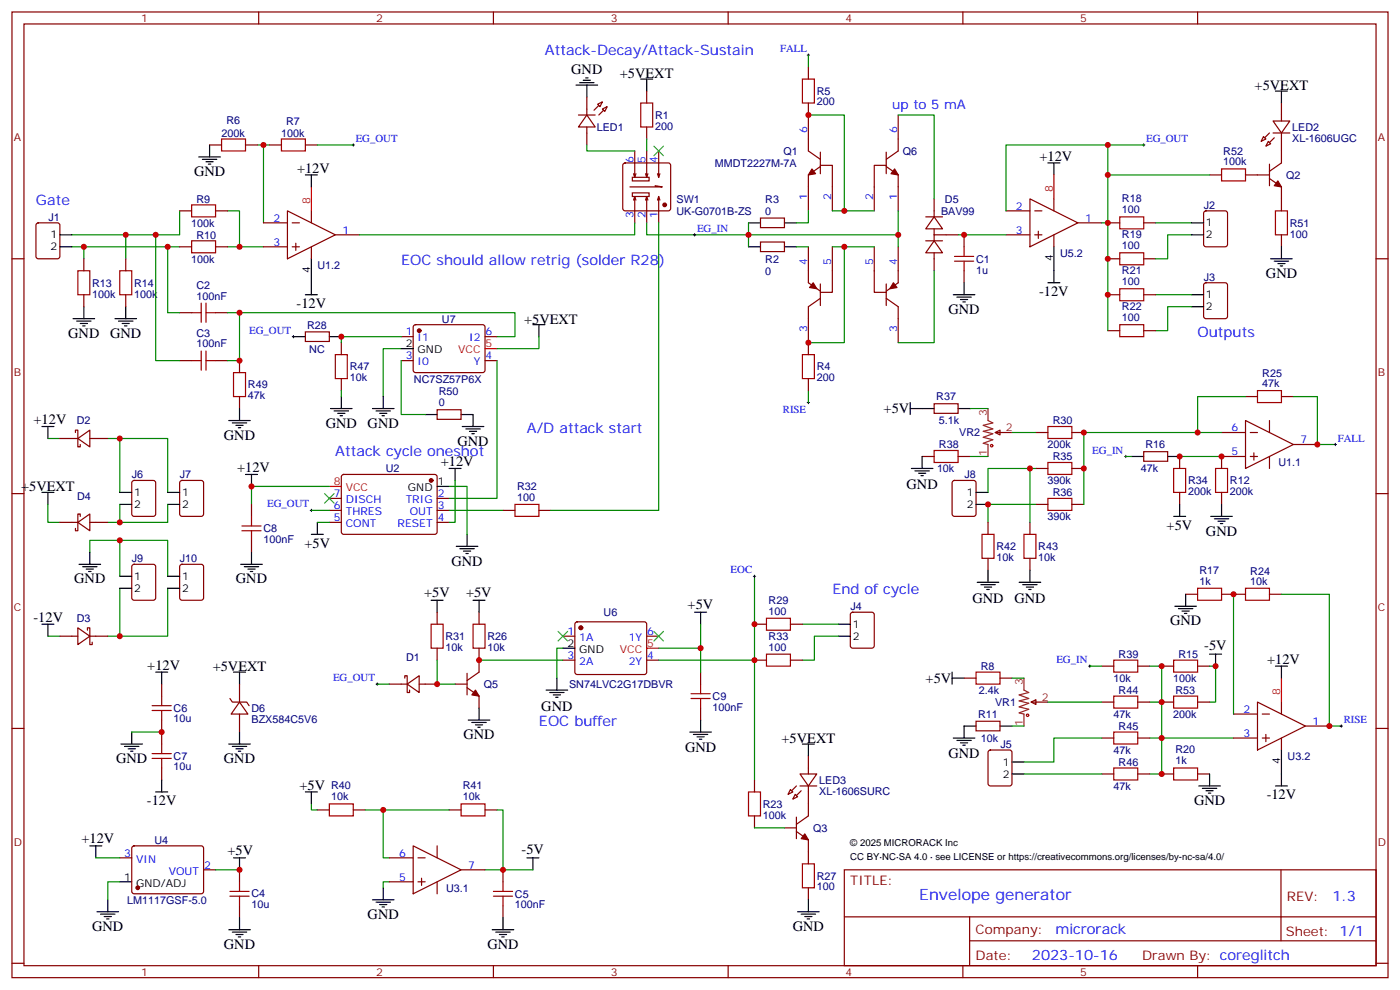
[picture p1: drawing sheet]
<svg xmlns="http://www.w3.org/2000/svg" width="412mm" height="292mm" viewBox="0 0 412 292" stroke-linecap="round" stroke-linejoin="round" font-family="sans-serif">
<g fill="none" stroke="#870000" stroke-width=".35">
<path d="M3.5 3.5h405.4v284.4h-405.4zM7.1 7.1h398.2v277.2h-398.2zM76.2 3.5v3.6M145.3 3.5v3.6M214.5 3.5v3.6M238.1 19.8v3.5M283.6 3.5v3.6M352.8 3.5v3.6M170.4 33.9h4.9M172.9 33.9l2.4 3.5h-4.9zM172.9 28.6v5.3M172.9 37.4v5.3"/>
<path d="M176 30.7l1.4-.7-.7 1.4zM177.4 32.1l1.5-.7-.7 1.4zM190.5 26.8v3.5M190.5 37.4v3.5M238.1 30.3v14.1l3.6 2.5M264.6 33.9v10.5l-3.5 2.5M375 35.6h4.9l-2.4 3.6zM375 39.2h4.9M377.5 30.3v5.3M377.5 39.2v8.8l-3.6 2.4M61.7 42.7h3.6M72.3 42.7h3.5"/>
<path d="M79.4 42.7h3.5M90 42.7h3.5M183.7 48.2l.4-.2h12.7l.5 .2 .3 .5v12.7l-.3 .5-.5 .2h-12.7l-.4-.2-.3-.5v-12.7zM186.3 56.8h4.9v1.1h-4.9zM186.3 52.2h4.9v1.1h-4.9zM186.6 58.9l.4-1v7.7M187 44.4v7.8l-.4-1M187 57.9l.3 1M187.3 51.2l-.3 1M190.1 58.9l.4-1v7.7M190.5 44.4v7.8l-.4-1M190.5 57.9l.4 1"/>
<path d="M190.9 51.2l-.4 1M193 54.7l2.1 .3h-9.5M193.7 58.9l.3-1v7.7M194 44.4v7.8l-.3-1M194 57.9l.4 1M194.4 51.2l-.4 1M241.7 48.7h3.5v13.4M241.7 49l-3.6 2.5v10.6M241.7 44.8v6.4M261.1 48.7h-3.6v13.4M261.1 49l3.5 2.5v10.6M261.1 44.8v6.4"/>
<path d="M275.2 58.6v5.3M303.4 58.6l14.1 7-14.1 7.1zM310.4 58.6v3.5M356.3 51.5h3.5M366.9 51.5h7M372.2 40.2l.7 .7-1.4 .7zM373.6 41.6l.7 .7-1.4 .7zM373.9 52.6l3.6 2.4v7.1M373.9 48.3v6.4M3.5 76.2h3.6M10.8 65.8l.5-.2h5.6l.7 .4v9.5l-.4 .6-5.9 .1-.7-.5v-9.4zM24.7 76.2v3.5"/>
<path d="M37 76.2v3.5M52.9 62.1h3.5M52.9 72.7h3.5M63.5 62.1h3.5M63.5 72.7h3.5M77.6 72.7h7.1M77.6 65.6h7.1M84.7 62.1l14.1 7-14.1 7.1zM86.1 72.7h2.1M86.1 65.6h2.1M87.1 71.6v2.1M91.7 62.1v3.5"/>
<path d="M91.7 72.7v3.5M98.8 69.1h7M224 71.3h7.1v2.8h-7.1zM224 64.2h7.1v2.8h-7.1zM238.1 72.7v10.6l3.6 2.4M245.2 72.7v13.4h-3.5M257.5 72.7v13.4h3.6M264.6 72.7v10.6l-3.5 2.4M272.7 63.9h4.9M272.7 70.9h4.9M275.2 63.9l2.4 3.5h-4.9zM275.2 70.9l2.4 3.5h-4.9z"/>
<path d="M275.2 69.1h7M275.2 67.4v3.5M275.2 74.4v5.3M284 69.1v3.6M284 79.7v3.6M296.3 62.1h7.1M296.3 69.1h7.1M304.8 62.1h2.1M304.8 69.1h2.1M305.9 68.1v2.1M310.4 69.1v3.6M317.5 65.6h7.1"/>
<path d="M326.3 76.2h3.5M326.3 65.6h3.5M336.9 76.2h3.5M336.9 65.6h3.5M354.8 62.3l.4-.2h5.7l.6 .4 .1 9.5-.5 .6-5.9 .1-.6-.5-.1-9.4zM377.5 69.1v3.6M405.3 76.2h3.6M24.7 86.8v3.5M37 86.8v3.5M52.9 92.1h3.5M63.5 92.1h3.5M90 97.7h7v2.8h-7z"/>
<path d="M118.2 99.1h3.5M121.9 95.8l.5-.2 20 .1 .5 .6-.1 13-.6 .4-20.1-.1-.4-.6v-12.7zM142.9 99.1h3.5M241.7 87.8l-3.6 2.5v14.1M241.7 83.6v6.4M261.1 83.6v6.4M261.1 87.8l3.5 2.5v10.6M326.3 86.8h3.5M326.3 97.4h3.5M336.9 86.8h3.5M336.9 97.4h3.5M354.8 83.5l.4-.2h5.7l.6 .4 .1 9.4-.5 .7h-5.9l-.6-.4-.1-9.4z"/>
<path d="M52.9 106.2h3.5M63.5 106.2h3.5M70.6 106.2v3.5M70.6 116.8v3.5M100.5 100.9v3.5M100.5 111.5v3.5M118.2 106.2h3.5M142.9 106.2h3.5M238.1 111.5v3.5M275.2 118.9h7v2.8h-7zM366.9 116.8h3.5M377.5 116.8h3.5"/>
<path d="M17.6 129.1h5.3M22.2 127.4v-.8h.7v5h.7v-.7M22.9 129.1l3.6-2.5v5zM26.5 129.1h5.2M100.8 139.9l.4-.2 27.1 .1 .5 .6-.1 16.5-.6 .4h-27.1l-.5-.7v-16.2zM128.8 120.6h7v2.9h-7zM271.6 134.4h3.6M282.2 134.4h3.6M293.2 127.4l1.4-.8v1.5zM293.2 127.4h4.9M305.2 137.9h3.5M305.2 127.4h3.5"/>
<path d="M315.7 137.9h3.6M315.7 127.4h3.6M336.9 133h7.1v2.8h-7.1zM347.5 134.4v3.5M359.8 127.4h7.1M366.9 123.8l14.1 7.1-14.1 7zM366.9 134.4h-7.1v3.5M368.3 127.4h2.1M368.3 134.4h2.1M369.4 133.3v2.2M373.9 123.8v3.6M373.9 134.4v3.5"/>
<path d="M381 130.9h7.1M3.5 145.3h3.6M17.6 153.8h5.3M22.9 153.8l3.6-2.5v5zM23.6 152v-.7h-.7v5h-.7v-.7M26.5 153.8h5.2M39 141.7l.5-.2h5.7l.6 .4 .1 9.4-.5 .7h-5.9l-.6-.4-.1-9.4zM53.2 141.7l.4-.2h5.7l.6 .4 .1 9.4-.5 .7h-5.9l-.6-.4-.1-9.4zM74.1 148.5v3.5M74.1 159.1v3.5M97 146.8h3.5M97 150.3h3.5"/>
<path d="M97 153.8h3.5M128.8 146.8h3.5M128.8 150.3h3.5M128.8 153.8h3.5M148.2 150.3h3.5M158.7 150.3h3.6M280.7 141.7l.5-.2h5.6l.7 .4v9.4l-.4 .7h-5.9l-.7-.4v-9.4zM291 153.8v3.5M303.4 153.8v3.5M305.2 148.5h3.5M315.7 148.5h3.6M347.5 145v3.5"/>
<path d="M359.8 145v3.5M405.3 145.3h3.6M39 166.4l.5-.2h5.7l.6 .4 .1 9.4-.5 .7h-5.9l-.6-.4-.1-9.4zM53.2 166.4l.4-.2h5.7l.6 .4 .1 9.4-.5 .7h-5.9l-.6-.4-.1-9.4zM291 164.4v3.5M303.4 164.4v3.5M349.2 175h3.6M359.8 175h7.1M373.9 175h3.6M17.6 187.3h5.3M22.9 184.9l3.6 2.4-3.6 2.5zM25.8 185.6v-.7h.7v4.9h.7v-.7"/>
<path d="M26.5 187.3h5.2M119.2 199.7v-.7h.7v4.9h.7v-.7M128.8 180.3v3.5M128.8 190.9v3.5M137.6 198.3v6.3M141.1 180.3v3.5M141.1 190.9v7l-3.5 2.5M165.8 187.3h3.5M165.8 194.4h3.5M169.6 183.3l.4-.2h19.8l.5 .2 .2 .5-.1 14.4-.6 .4-20-.1-.5-.6v-14.1zM190.5 187.3h3.5M190.5 194.4h3.5"/>
<path d="M206.4 197.9v3.5M222.2 183.8h3.6M222.2 194.4h3.6M232.8 183.8h3.6M232.8 194.4h3.6M250.7 180.5l.5-.2h5.6l.7 .4v9.4l-.4 .7-5.9 .1-.7-.5v-9.4zM284 199.7h3.5M294.6 199.7h3.5M324.6 196.1h3.5M335.1 196.1h3.6M342.2 196.1h3.5M352.8 196.1h3.5"/>
<path d="M3.5 214.5h3.6M47.6 201.4v3.6M47.6 212v7.1M67.7 205.7l.7 1h4.3l.7 1.1M70.6 206.7l2.4 3.6h-4.9zM70.6 201.4v5.3M70.6 210.3v5.2M114.7 201.4h5.2M119.9 201.4l3.6-2.4v4.9zM123.5 201.4h5.3M134.1 201.4h3.5M137.6 202.5l3.5 2.5v3.5"/>
<path d="M206.4 208.5v3.5M287.5 212.4h7.1v2.8h-7.1zM303.7 206.7l1.5-.7v1.4zM303.7 206.7h5M324.6 206.7h3.5M324.6 217.3h3.5M335.1 206.7h3.6M335.1 217.3h3.6M342.2 206.7h3.5M352.8 206.7h3.5M363.4 217.3h7M363.4 210.3h7"/>
<path d="M370.4 206.7l14.1 7.1-14.1 7zM371.8 217.3h2.1M371.8 210.3h2.1M372.9 216.3v2.1M377.5 206.7v3.6M377.5 217.3v3.5M384.5 213.8h7.1M405.3 214.5h3.6M47.6 226.1v3.6M93.5 238.5h3.5M104.1 238.5h3.5M132.3 238.5h3.5"/>
<path d="M142.9 238.5h3.5M222.2 229.7v3.5M232.8 232.5l.7 .7-1.4 .7zM234.2 233.9l.7 .7-1.4 .7zM235.7 227.9h4.9l-2.5 3.5zM235.7 231.4h4.9M238.1 222.6v5.3M238.1 231.4v8.8l-3.5 2.5M291.3 221l.4-.2h5.7l.6 .5 .1 9.4-.5 .7h-5.9l-.6-.4-.1-9.5zM324.6 227.9h3.5M335.1 227.9h3.6M342.2 227.9h3.5"/>
<path d="M352.8 227.9h3.5M35.3 252.6h3.5M39 249.3l.5-.2h20l.5 .7-.1 12.9-.6 .5-20.1-.1-.4-.6v-12.7zM60 256.1h3.5M70.6 256.1v3.5M114.7 252.6h7M114.7 259.6h7M121.7 249.1l14.1 7-14.1 7.1zM123.1 252.6h2.1M123.1 259.6h2.1M124.2 258.6v2.1M128.8 249.1v3.5"/>
<path d="M128.8 259.6v3.6M135.8 256.1h7.1M148.2 256.1v3.5M222.2 240.2v3.6M231.1 243.8h3.5M234.6 244.8l3.5 2.5v7.1M234.6 240.6v6.3M248.7 256.1h156.6v28.2h-156.6zM377.3 256.1v20.9M70.6 266.7v3.5M148.2 266.7v3.5M238.1 261.4v3.5"/>
<path d="M248.7 270h156.5M285.6 277h119.6M285.6 270v14.1M3.5 283.6h3.6M76.2 284.3v3.6M145.3 284.3v3.6M214.5 284.3v3.6M283.6 284.3v3.6M352.8 284.3v3.6M405.3 283.6h3.6"/>
</g>
<g fill="none" stroke="#000" stroke-width=".35">
<path d="M169.7 25h6.3M170.7 24.3h4.3M171.8 23.6h2.1M172.5 22.9h.7M172.9 25v3.6M188.7 23.3h3.6M190.5 23.3v3.5M375.7 26.8h3.5M377.5 26.8v3.5M58.6 46.2h6.3M59.6 46.9h4.3M60.7 47.6h2.1"/>
<path d="M61.4 48.3h.7M61.7 42.7v3.5M90 51.5h3.5M91.7 51.5v3.5M308.7 48h3.5M310.4 48v3.5M17.6 69.1h3.6M17.6 72.7h3.6M91.7 76.2v10.6M220.5 72.7h3.5M220.5 65.6h3.5M231.1 72.7h3.5"/>
<path d="M231.1 65.6h3.5M310.4 72.7v10.6M351 69.1h3.5M351 65.6h3.5M374.3 76.2h6.3M375.4 76.9h4.2M376.4 77.6h2.1M377.1 78.3h.7M377.5 72.7v3.5M21.5 93.8h6.4M22.6 94.5h4.2M23.6 95.2h2.2"/>
<path d="M24.3 96h.7M24.7 90.3v3.5M33.9 93.8h6.3M34.9 94.5h4.3M36 95.2h2.1M36.7 96h.7M37 90.3v3.5M86.4 99.1h3.6M90 86.8h3.5M97 99.1h3.5M157 95.6h3.5M158.7 95.6v3.5"/>
<path d="M280.8 86.8h6.4M281.9 87.5h4.2M282.9 88.2h2.1M283.6 88.9h.7M284 83.3v3.5M308.7 83.3h3.5M351 86.8h3.5M351 90.3h3.5M100.5 116.8v3.5M112.9 116.8v3.5M118.2 102.7h3.5M268.1 118.5v3.6"/>
<path d="M12.3 125.6h3.6M14.1 125.6v3.5M67.4 123.8h6.3M68.4 124.5h4.3M69.5 125.2h2.1M70.2 125.9h.7M70.6 120.3v3.5M72.3 139.7h3.5M74.1 139.7v3.5M97.4 120.3h6.3M98.4 121h4.3M99.5 121.7h2.1"/>
<path d="M100.2 122.4h.7M109.7 120.3h6.4M110.8 121h4.2M111.8 121.7h2.1M112.5 122.4h.7M125.2 122.1h3.6M132.3 137.9h3.5M134.1 137.9v3.6M135.8 122.1h3.5v3.5M136.2 125.6h6.3M137.2 126.3h4.3M138.3 127h2.1"/>
<path d="M139 127.7h.7M268.1 120.3h7.1M268.5 137.9h6.3M269.5 138.6h4.3M270.6 139.3h2.1M271.6 134.4v3.5M282.2 120.3h3.6M333.4 134.4h3.5M344 134.4h3.5M12.3 145h3.6M14.1 145v3.5M35.3 145h3.5"/>
<path d="M35.3 148.5h3.5M49.4 145h3.5M49.4 148.5h3.5M91.7 157.3h3.5M93.5 153.8v3.5M128.8 143.2h3.5M137.6 157.3v3.6M271.3 140.1h.7M287.5 145h3.5M287.5 148.5h3.5M345.7 152h3.5M347.5 148.5v3.5"/>
<path d="M356.7 152h6.3M357.7 152.8h4.2M358.8 153.5h2.1M359.5 154.2h.7M359.8 148.5v3.5M23.3 166.2h6.3M24.3 166.9h4.3M25.4 167.6h2.1M26.1 168.3h.7M26.5 162.6v3.6M35.3 169.7h3.5M35.3 173.2h3.5"/>
<path d="M49.4 169.7h3.5M49.4 173.2h3.5M70.9 166.2h6.4M72 166.9h4.2M73 167.6h2.1M73.7 168.3h.7M74.1 162.6v3.6M127 176.7h3.5M128.8 176.7v3.6M134.4 160.9h6.4M135.5 161.6h4.2M136.5 162.3h2.1"/>
<path d="M137.2 163h.7M139.3 176.7h3.6M141.1 176.7v3.6M287.9 171.4h6.3M288.9 172.2h4.3M290 172.9h2.1M290.7 173.6h.7M291 167.9v3.5M300.2 171.4h6.4M301.3 172.2h4.2M302.3 172.9h2.1M303 173.6h.7"/>
<path d="M303.4 167.9v3.5M346.1 178.5h6.3M347.1 179.2h4.3M348.2 179.9h2.1M349.2 175v3.5M12.3 183.8h3.6M14.1 183.8v3.5M45.9 197.9h3.5M47.6 197.9v3.5M68.8 197.9h3.5M70.6 197.9v3.5M164 199.7v3.5"/>
<path d="M165.8 190.9h3.5M204.6 180.3h3.5M206.4 180.3v3.5M246.9 183.8h3.6M246.9 187.3h3.6M280.5 199.7h3.5M280.5 197.9v3.5M348.9 180.6h.7M356.3 192.6h3.5M358.1 192.6v3.5M375.7 196.1h3.5M377.5 196.1v3.6"/>
<path d="M35.6 219.1h6.4M36.7 219.8h4.2M38.8 215.5v3.6M67.4 219.1h6.3M68.4 219.8h4.3M70.6 215.5v3.6M137.9 212h6.4M139 212.7h4.2M140.1 213.4h2.1M140.8 214.1h.7M141.1 208.5v3.5M160.9 203.2h6.3"/>
<path d="M161.9 203.9h4.3M163 204.6h2.1M163.7 205.3h.7M203.2 215.5h6.3M204.3 216.3h4.2M205.3 217h2.1M206 217.7h.7M206.4 212v3.5M236.4 219.1h3.5M238.1 219.1v3.5M280.8 217.3h6.4M281.9 218h4.2"/>
<path d="M282.9 218.7h2.1M283.6 219.4h.7M287.5 213.8h-3.5v3.5M294.6 213.8h3.5M37.7 220.5h2.2M38.5 221.2h.7M45.9 233.2h3.5M47.6 229.7v3.5M69.5 220.5h2.1M70.2 221.2h.7M90 233.2h3.5M91.7 233.2v3.5"/>
<path d="M298.1 224.4h3.5M298.1 227.9h3.5M353.1 231.4h6.4M354.2 232.1h4.2M355.2 232.8h2.2M356 233.5h.7M356.3 227.9v3.5M375.7 231.4h3.5M377.5 220.8v10.6M26.5 249.1h3.5M28.2 249.1v3.5M35.3 259.6h3.5"/>
<path d="M68.8 252.6h3.5M70.6 252.6v3.5M155.2 252.6h3.5M157 252.6v3.5M28.6 268.5h6.3M29.6 269.2h4.3M30.7 269.9h2.1M31.4 270.6h.7M31.7 264.9v3.6M67.4 273.8h6.3M68.4 274.5h4.3M69.5 275.2h2.1"/>
<path d="M70.2 275.9h.7M70.6 270.2v3.6M109.7 264.9h6.4M110.8 265.6h4.2M111.8 266.3h2.1M112.5 267.1h.7M112.9 261.4v3.5M145 273.8h6.3M146 274.5h4.3M147.1 275.2h2.1M147.8 275.9h.7M148.2 270.2v3.6"/>
<path d="M234.9 268.5h6.4M236 269.2h4.2M237.1 269.9h2.1M237.8 270.6h.7M238.1 264.9v3.6"/>
</g>
<g fill="none" stroke="#008700" stroke-width=".35">
<path d="M238.1 16.2v3.6M238.1 33.9h10.6v28.2h-3.5M264.6 33.9h10.6v24.7M75.8 42.7h3.6M77.6 42.7v22.9M93.5 42.7h10.6M172.9 42.7v1.7h14.1M190.5 40.9v3.5M326.3 42.7h10.6M326.3 51.5h30M21.2 72.7h31.7M24.7 72.7v3.5"/>
<path d="M37 69.1v7.1M45.9 69.1v37.1h7M49.4 72.7v19.4h3.5M52.9 62.1v7h-31.7M67 62.1h3.6v10.6M67 72.7h10.6M187 65.6v3.5h-81.2M190.5 65.6v3.5h74.1v3.6M194 65.6v84.7h-31.7M220.5 65.6v7.1M234.6 72.7h3.5M238.1 62.1v3.5h-3.5"/>
<path d="M245.2 72.7h3.5v28.2h-10.6M248.7 72.7h8.8M248.7 62.1h8.8M264.6 62.1v7M275.2 79.7v21.2h-10.6M282.2 69.1h14.1M296.3 62.1v-19.4h30v22.9M324.6 65.6h1.7M326.3 65.6v31.8M340.4 65.6h10.6M351 69.1h-7v7.1h-3.6M67 92.1h3.6v14.1h-3.6"/>
<path d="M70.6 92.1h81.1v7h-5.3M118.2 99.1h-17.7v1.8M158.7 99.1v3.6h-12.3M340.4 86.8h10.6M351 90.3h-7v7.1h-3.6M100.5 115v1.8M118.2 102.7h-5.3v14.1M118.2 106.2v15.9h7M146.4 106.2v40.6h-14.1M238.1 115v3.5M366.9 116.8h-14.1v10.6M381 116.8h7.1v14.1h5.2"/>
<path d="M14.1 129.1h3.5M31.7 129.1h17.7v15.9M35.3 129.1v15.9M285.8 120.3h5.2M285.8 134.4h5.2M298.1 127.4h7.1M303.4 137.9v15.9M305.2 137.9h-14.2v7.1M331.6 134.4h1.8M347.5 134.4h12.3M352.8 127.4h-33.5v21.1M352.8 127.4h7"/>
<path d="M14.1 148.5v5.3h3.5M35.3 148.5v5.3M35.3 159.1v10.6M49.4 148.5v5.3h-17.7M91.7 150.3h5.3M93.5 153.8h3.5M97 143.2h-22.9v5.3M132.3 143.2h5.3v14.1M132.3 150.3h15.9M134.1 141.5v12.3h-1.8M305.2 148.5h-14.2v5.3M26.5 162.6v-3.5h22.9v10.6"/>
<path d="M35.3 173.2v14.1M49.4 173.2v14.1h-17.7M222.2 169.7v60M363.4 175v35.3M377.5 175h14.1v38.8h3.5M14.1 187.3h3.5M128.8 194.4v7h5.3M141.1 194.4h24.7M165.8 190.9h-1.8v8.8M194 194.4h28.2M194 190.9h12.4M206.4 183.8v14.1"/>
<path d="M236.4 183.8h10.5M246.9 187.3h-7v7.1h-3.5M298.1 199.7h3.5M321 196.1h3.6M338.7 196.1h3.5v10.6M356.3 196.1h1.8v10.6h-1.8M38.8 215.5h8.8M111.1 201.4h3.6M298.1 213.8h3.5M308.7 206.7h15.9M324.6 217.3h-14.2v7.1h-8.8M338.7 206.7h3.5v10.6h21.2"/>
<path d="M338.7 217.3h3.5v10.6h-3.5M91.7 236.7v1.8h1.8M107.6 238.5h24.7M112.9 238.5v14.1h1.8M146.4 238.5h1.8v17.6h-5.3M301.6 227.9h23M28.2 252.6h7.1M35.3 259.6h-3.6v5.3M63.5 256.1h7.1M114.7 259.6h-1.8v1.8M148.2 256.1h8.8M222.2 243.8h8.9"/>
</g>
<g fill="none" stroke="#a10000" stroke-width=".35">
<path d="M188.7 30.3h3.6v7.1h-3.6zM236.4 23.3h3.5v7h-3.5zM65.3 40.9h7v3.5h-7zM82.9 40.9h7.1v3.5h-7.1zM359.8 49.7h7.1v3.6h-7.1zM22.9 79.7h3.6v7.1h-3.6zM35.3 79.7h3.5v7.1h-3.5zM56.4 60.3h7.1v3.6h-7.1zM56.4 70.9h7.1v3.5h-7.1zM281.2 76.9h5.6M281.2 75.5h5.6M284 72.7v2.8"/>
<path d="M284 76.9v2.8M329.8 74.4h7.1v3.6h-7.1zM329.8 63.9h7.1v3.5h-7.1zM375.7 62.1h3.5v7h-3.5zM56.4 92.1h2.9M59.3 89.3v5.6M60.7 89.3v5.6M60.7 92.1h2.8M329.8 85h7.1v3.5h-7.1zM329.8 95.6h7.1v3.5h-7.1zM56.4 106.2h2.9M59.3 103.4v5.6"/>
<path d="M60.7 103.4v5.6M60.7 106.2h2.8M68.8 109.7h3.5v7.1h-3.5zM98.8 104.4h3.5v7.1h-3.5zM236.4 104.4h3.5v7.1h-3.5zM370.4 115h7.1v3.5h-7.1zM275.2 132.6h7v3.6h-7zM308.7 136.2h7v3.5h-7zM308.7 125.6h7v3.5h-7zM345.7 137.9h3.5v7.1h-3.5zM358.1 137.9h3.5v7.1h-3.5zM71.3 154.9h5.6"/>
<path d="M71.3 156.3h5.6M74.1 152v2.9M74.1 156.3v2.8M151.7 148.5h7v3.5h-7zM289.3 157.3h3.5v7.1h-3.5zM301.6 157.3h3.6v7.1h-3.6zM308.7 146.8h7v3.5h-7zM352.8 173.2h7v3.5h-7zM366.9 173.2h7v3.5h-7zM127 183.8h3.5v7.1h-3.5zM139.3 183.8h3.6v7.1h-3.6zM225.8 182h7v3.6h-7z"/>
<path d="M225.8 192.6h7v3.5h-7zM287.5 197.9h7.1v3.5h-7.1zM328.1 194.4h7v3.5h-7zM345.7 194.4h7.1v3.5h-7.1zM44.8 209.2h5.6M44.8 207.8h5.6M47.6 205v2.8M47.6 209.2v2.8M47.6 219.1v2.8M203.6 205.7h5.6M203.6 204.3h5.6M206.4 201.4v2.9"/>
<path d="M206.4 205.7v2.8M328.1 205h7v3.5h-7zM328.1 215.5h7v3.6h-7zM345.7 205h7.1v3.5h-7.1zM44.8 223.3h5.6M44.8 221.9h5.6M47.6 223.3v2.8M97 236.7h7.1v3.5h-7.1zM135.8 236.7h7.1v3.5h-7.1zM220.5 233.2h3.5v7h-3.5zM328.1 226.1h7v3.6h-7zM345.7 226.1h7.1v3.6h-7.1z"/>
<path d="M70.6 259.6v2.9M148.2 259.6v2.9M236.4 254.4h3.5v7h-3.5zM67.7 263.9h5.7M67.7 262.5h5.7M70.6 263.9v2.8M145.3 263.9h5.7M145.3 262.5h5.7M148.2 263.9v2.8"/>
<circle cx="292.1" cy="131.2" r=".35"/>
<circle cx="302.7" cy="210.6" r=".35"/>
</g>
<g fill="#870000" stroke="#870000" stroke-width=".35">
<path d="M375.4 40.6l-1.5 1.4z"/>
<path d="M373.9 39.2l-1.4 1.4z"/>
<path d="M140.1 203.2l1 1.8-2.1-.4z"/>
<path d="M234.6 234.2l1.4-1.4z"/>
<path d="M234.6 231.4l-1.4 1.4z"/>
<path d="M177.8 32.5l-1.4 1.4z"/>
<path d="M175 32.5l1.4-1.5z"/>
<path d="M263.5 49.7l1.1 1.8-2.1-.3z"/>
<path d="M263.2 83.3l1 1.4-2.1 .3z"/>
<path d="M239.2 49.7l1 1.5-2.1 .3z"/>
<path d="M239.5 83.3l1.1 1.7-2.1-.3z"/>
<path d="M376.4 53.3l1.1 1.7-2.1-.3z"/>
<path d="M237.1 245.5l1 1.8-2.1-.4z"/>
<circle cx="40.6" cy="261.4" r=".53"/>
<circle cx="127" cy="141.5" r=".53"/>
<circle cx="195.8" cy="60.3" r=".53"/>
<circle cx="171.1" cy="184.9" r=".53"/>
<circle cx="123.5" cy="97.4" r=".53"/>
</g>
<path d="M91.7 55v7.1M310.4 51.5v7.1M142.9 102.7h3.5M97 143.2h3.5M190.5 190.9h3.5M377.5 199.7v7" fill="none" stroke="#f00" stroke-width=".35"/>
<path d="M192.6 43l2.8 2.9M195.4 43l-2.8 2.9M95.6 145.3l2.8 2.9M98.4 145.3l-2.8 2.9M164.4 185.9l2.8 2.8M167.2 185.9l-2.8 2.8M192.6 185.9l2.8 2.8M195.4 185.9l-2.8 2.8" fill="none" stroke="#3c3" stroke-width=".35"/>
<g fill="none" stroke="#000" stroke-width=".29">
<path d="M237.8 16.2h.7M238.1 15.9v.7M103.7 42.7h.7M104.1 42.3v.7M336.5 42.7h.8M336.9 42.3v.7M204.3 69.1h.7M204.6 68.8v.7M86.1 99.1h.7M86.4 98.8v.7M237.8 118.5h.7M238.1 118.2v.7"/>
<path d="M331.3 134.4h.7M331.6 134.1v.7M393 130.9h.7M393.3 130.5v.7M91.4 150.3h.7M91.7 149.9v.7M221.9 169.7h.7M222.2 169.3v.7M320.7 196.1h.7M321 195.8v.7M110.8 201.4h.7M111.1 201.1v.7"/>
<path d="M394.8 213.8h.7M395.1 213.4v.7"/>
</g>
<path d="M291 120.3v3.5l1.5 .7-2.9 .7 2.9 1.1-2.9 .7 2.9 .7-2.9 1.1 2.9 .7-2.9 1 1.4 .4v3.5M301.6 199.7v3.5l1.4 .7-2.8 .7 2.8 1.1-2.8 .7 2.8 .7-2.8 1 2.8 .7-2.8 1.1 1.4 .4v3.5" fill="none" stroke="#8c2424" stroke-width=".35"/>
<g fill="#c00">
<circle cx="112.9" cy="238.5" r=".88"/>
<circle cx="148.2" cy="256.1" r=".88"/>
<circle cx="70.6" cy="256.1" r=".88"/>
<circle cx="35.3" cy="187.3" r=".88"/>
<circle cx="35.3" cy="159.1" r=".88"/>
<circle cx="35.3" cy="129.1" r=".88"/>
<circle cx="47.6" cy="215.5" r=".88"/>
<circle cx="77.6" cy="42.7" r=".88"/>
<circle cx="37" cy="69.1" r=".88"/>
<circle cx="24.7" cy="72.7" r=".88"/>
<circle cx="70.6" cy="72.7" r=".88"/>
<circle cx="326.3" cy="65.6" r=".88"/>
<circle cx="342.2" cy="217.3" r=".88"/>
<circle cx="326.3" cy="76.2" r=".88"/>
<circle cx="326.3" cy="86.8" r=".88"/>
<circle cx="326.3" cy="42.7" r=".88"/>
<circle cx="248.7" cy="72.7" r=".88"/>
<circle cx="248.7" cy="62.1" r=".88"/>
<circle cx="220.5" cy="69.1" r=".88"/>
<circle cx="264.6" cy="69.1" r=".88"/>
<circle cx="388.1" cy="130.9" r=".88"/>
<circle cx="363.4" cy="175" r=".88"/>
<circle cx="391.6" cy="213.8" r=".88"/>
<circle cx="342.2" cy="206.7" r=".88"/>
<circle cx="222.3" cy="194.4" r=".88"/>
<circle cx="128.8" cy="201.4" r=".88"/>
<circle cx="141.1" cy="194.4" r=".88"/>
<circle cx="206.4" cy="190.9" r=".88"/>
<circle cx="74.1" cy="143.2" r=".88"/>
<circle cx="284" cy="69.1" r=".88"/>
<circle cx="35.3" cy="153.8" r=".88"/>
<circle cx="222.3" cy="183.8" r=".88"/>
<circle cx="342.2" cy="227.9" r=".88"/>
<circle cx="326.3" cy="51.5" r=".88"/>
<circle cx="319.3" cy="137.9" r=".88"/>
<circle cx="352.8" cy="127.4" r=".88"/>
<circle cx="319.3" cy="127.4" r=".88"/>
<circle cx="359.8" cy="134.4" r=".88"/>
<circle cx="342.2" cy="196.1" r=".88"/>
<circle cx="45.9" cy="69.1" r=".88"/>
<circle cx="49.4" cy="72.7" r=".88"/>
<circle cx="238.1" cy="100.9" r=".88"/>
<circle cx="238.1" cy="33.9" r=".88"/>
<circle cx="347.5" cy="134.4" r=".88"/>
<circle cx="291" cy="148.5" r=".88"/>
<circle cx="303.4" cy="137.9" r=".88"/>
<circle cx="70.6" cy="106.2" r=".88"/>
<circle cx="70.6" cy="92.1" r=".88"/>
<circle cx="100.5" cy="99.1" r=".88"/>
<circle cx="358.1" cy="196.1" r=".88"/>
</g>
<text font-size="4.6" fill="#00f" x="270.8" y="265.1">Envelope generator</text>
<g font-size="4.2" fill="#00f">
<text x="160.5" y="16.2">Attack-Decay/Attack-Sustain</text>
<text x="10.6" y="60.3">Gate</text>
<text x="118.2" y="78">EOC should allow retrig (solder R28)</text>
<text x="352.8" y="99.1">Outputs</text>
<text x="155.2" y="127.4">A/D attack start</text>
<text x="98.8" y="134.4">Attack cycle oneshot</text>
<text x="245.2" y="175">End of cycle</text>
<text x="158.7" y="213.8">EOC buffer</text>
<text x="392.5" y="265.4">1.3</text>
<text x="310.9" y="274.9">microrack</text>
<text x="304" y="282.7">2023-10-16</text>
</g>
<g font-size="4.2">
<text x="168.3" y="21.8">GND</text>
<text x="182.6" y="23">+5VEXT</text>
<text x="369.6" y="26.5">+5VEXT</text>
<text x="306.2" y="47.3">+12V</text>
<text x="57.1" y="51.9">GND</text>
<text x="87.5" y="50.8">+12V</text>
<text x="372.9" y="81.8">GND</text>
<text x="306.1" y="87.2">-12V</text>
<text x="87.4" y="90.7">-12V</text>
<text x="154.4" y="95.3">+5VEXT</text>
<text x="279.4" y="92.4">GND</text>
<text x="20.1" y="99.5">GND</text>
<text x="32.5" y="99.5">GND</text>
<text x="9.9" y="124.9">+12V</text>
<text x="96" y="125.9">GND</text>
<text x="108.3" y="125.9">GND</text>
<text x="260.3" y="121.7">+5V</text>
<text x="66" y="129.5">GND</text>
<text x="134.8" y="131.2">GND</text>
<text x="129.8" y="137.2">+12V</text>
<text x="69.8" y="139">+12V</text>
<text x="267.1" y="143.9">GND</text>
<text x="6.2" y="144.7">+5VEXT</text>
<text x="343.6" y="155.9">+5V</text>
<text x="89.7" y="161.3">+5V</text>
<text x="355.2" y="157.7">GND</text>
<text x="133" y="166.5">GND</text>
<text x="21.9" y="171.8">GND</text>
<text x="69.5" y="171.8">GND</text>
<text x="124.9" y="175.7">+5V</text>
<text x="137.3" y="175.7">+5V</text>
<text x="202.5" y="179.2">+5V</text>
<text x="286.5" y="177.4">GND</text>
<text x="298.8" y="177.4">GND</text>
<text x="9.9" y="183.1">-12V</text>
<text x="344.7" y="184.1">GND</text>
<text x="354.7" y="191.4">-5V</text>
<text x="43.4" y="197.2">+12V</text>
<text x="62.7" y="197.6">+5VEXT</text>
<text x="373.2" y="195.4">+12V</text>
<text x="272.6" y="201.1">+5V</text>
<text x="159.5" y="209.3">GND</text>
<text x="136.5" y="217.7">GND</text>
<text x="201.8" y="221.5">GND</text>
<text x="230.2" y="218.8">+5VEXT</text>
<text x="34.2" y="224.7">GND</text>
<text x="66" y="224.7">GND</text>
<text x="279.4" y="223.3">GND</text>
<text x="88.2" y="232.5">+5V</text>
<text x="43.3" y="237.1">-12V</text>
<text x="351.7" y="237.1">GND</text>
<text x="373.1" y="235.4">-12V</text>
<text x="24" y="248.4">+12V</text>
<text x="67" y="251.9">+5V</text>
<text x="153.7" y="251.4">-5V</text>
<text x="27.2" y="274.1">GND</text>
<text x="108.3" y="270.6">GND</text>
<text x="233.6" y="274.1">GND</text>
<text x="66" y="279.4">GND</text>
<text x="143.6" y="279.4">GND</text>
</g>
<text font-size="3.9" fill="#00f" x="262.8" y="32.1">up to 5 mA</text>
<g font-size="3.9" fill="#800">
<text x="250.5" y="260.7">TITLE:</text>
<text x="379.1" y="265.4">REV:</text>
<text x="287.4" y="274.9">Company:</text>
<text x="378.7" y="275.5">Sheet: 1/1</text>
<text x="287.4" y="282.6">Date:</text>
<text x="336.4" y="282.7">Drawn By: coreglitch</text>
</g>
<g font-size="3.2" fill="#800">
<text x="41.6" y="6.5">1</text>
<text x="110.8" y="6.5">2</text>
<text x="179.9" y="6.5">3</text>
<text x="249.1" y="6.5">4</text>
<text x="318.2" y="6.5">5</text>
<text x="4.1" y="41.6">A</text>
<text x="405.9" y="41.6">A</text>
<text x="4.1" y="110.8">B</text>
<text x="405.9" y="110.8">B</text>
<text x="4.1" y="179.9">C</text>
<text x="405.9" y="179.9">C</text>
<text x="4.1" y="249.1">D</text>
<text x="405.9" y="249.1">D</text>
<text x="41.6" y="287.3">1</text>
<text x="110.8" y="287.3">2</text>
<text x="179.9" y="287.3">3</text>
<text x="249.1" y="287.3">4</text>
<text x="318.2" y="287.3">5</text>
</g>
<g font-size="3.2" fill="#00f">
<text x="229.8" y="15.3">FALL</text>
<text x="104.8" y="41.8">EG_OUT</text>
<text x="237.8" y="39.2" transform="rotate(-90 237.8 39.2)">6</text>
<text x="264.2" y="39.2" transform="rotate(-90 264.2 39.2)">6</text>
<text x="337.6" y="41.8">EG_OUT</text>
<text x="186.6" y="48" transform="rotate(-90 186.6 48)">6</text>
<text x="190.1" y="48" transform="rotate(-90 190.1 48)">5</text>
<text x="193.7" y="48" transform="rotate(-90 193.7 48)">4</text>
<text x="237.8" y="58.8" transform="rotate(-90 237.8 58.8)">1</text>
<text x="244.8" y="58.8" transform="rotate(-90 244.8 58.8)">2</text>
<text x="257.2" y="58.8" transform="rotate(-90 257.2 58.8)">2</text>
<text x="264.2" y="58.8" transform="rotate(-90 264.2 58.8)">1</text>
<text x="80.5" y="65.3">2</text>
<text x="186.6" y="64.1" transform="rotate(-90 186.6 64.1)">3</text>
<text x="190.1" y="64.1" transform="rotate(-90 190.1 64.1)">2</text>
<text x="193.7" y="64.1" transform="rotate(-90 193.7 64.1)">1</text>
<text x="299.3" y="61.7">2</text>
<text x="319.6" y="65.3">1</text>
<text x="100.9" y="68.8">1</text>
<text x="205.3" y="68.3">EG_IN</text>
<text x="299.3" y="68.8">3</text>
<text x="80.5" y="72.3">3</text>
<text x="237.8" y="78" transform="rotate(-90 237.8 78)">4</text>
<text x="244.8" y="78" transform="rotate(-90 244.8 78)">5</text>
<text x="257.2" y="78" transform="rotate(-90 257.2 78)">5</text>
<text x="264.2" y="78" transform="rotate(-90 264.2 78)">4</text>
<text x="73.4" y="98.2">EG_OUT</text>
<text x="119.5" y="98.8">1</text>
<text x="123" y="100.5">I1</text>
<text x="138.2" y="100.5">I2</text>
<text x="143.1" y="98.8">6</text>
<text x="237.8" y="97.6" transform="rotate(-90 237.8 97.6)">3</text>
<text x="264.2" y="97.6" transform="rotate(-90 264.2 97.6)">3</text>
<text x="119.5" y="105.8">3</text>
<text x="123" y="107.6">I0</text>
<text x="139.6" y="107.6">Y</text>
<text x="143.1" y="105.8">4</text>
<text x="230.6" y="121.6">RISE</text>
<text x="362.8" y="127">6</text>
<text x="383.1" y="130.5">7</text>
<text x="394.1" y="130">FALL</text>
<text x="321.8" y="133.6">EG_IN</text>
<text x="362.8" y="134.1">5</text>
<text x="78.7" y="149.4">EG_OUT</text>
<text x="98.4" y="149.9">6</text>
<text x="98.4" y="146.4">7</text>
<text x="101.8" y="148.2">DISCH</text>
<text x="119.5" y="148.2">TRIG</text>
<text x="128.9" y="146.4">2</text>
<text x="128.9" y="149.9">3</text>
<text x="98.4" y="153.5">5</text>
<text x="101.8" y="155.2">CONT</text>
<text x="101.8" y="151.7">THRES</text>
<text x="117.1" y="155.2">RESET</text>
<text x="120.7" y="151.7">OUT</text>
<text x="128.9" y="153.5">4</text>
<text x="215.2" y="168.8">EOC</text>
<text x="167.1" y="187">1</text>
<text x="170.6" y="188.7">1A</text>
<text x="185.2" y="188.7">1Y</text>
<text x="190.7" y="187">6</text>
<text x="167.1" y="194">3</text>
<text x="170.6" y="195.8">2A</text>
<text x="185.2" y="195.8">2Y</text>
<text x="190.7" y="194">4</text>
<text x="311.2" y="195.3">EG_IN</text>
<text x="98.1" y="200.6">EG_OUT</text>
<text x="366.3" y="209.9">2</text>
<text x="386.6" y="213.4">1</text>
<text x="395.8" y="212.9">RISE</text>
<text x="366.3" y="217">3</text>
<text x="36.6" y="252.2">3</text>
<text x="40.1" y="254">VIN</text>
<text x="49.7" y="257.5">VOUT</text>
<text x="60.1" y="255.8">2</text>
<text x="117.6" y="252.2">6</text>
<text x="137.9" y="255.8">7</text>
<text x="117.6" y="259.3">5</text>
</g>
<g font-size="3.2" fill="#000080">
<text x="240.6" y="27.9">R5</text>
<text x="193" y="35">R1</text>
<text x="240.6" y="31">200</text>
<text x="65.2" y="40.3">200k</text>
<text x="66.7" y="36.7">R6</text>
<text x="82.8" y="40.3">100k</text>
<text x="84.3" y="36.9">R7</text>
<text x="175.8" y="38.6">LED1</text>
<text x="193" y="38.2">200</text>
<text x="380.6" y="41.8">XL-1606UGC</text>
<text x="380.6" y="38.5">LED2</text>
<text x="230.8" y="45.6">Q1</text>
<text x="265.9" y="45.6">Q6</text>
<text x="360.3" y="45.5">R52</text>
<text x="210.6" y="49.1">MMDT2227M-7A</text>
<text x="360.3" y="48.7">100k</text>
<text x="378.9" y="52.7">Q2</text>
<text x="57.9" y="59.7">R9</text>
<text x="199.3" y="59.7">SW1</text>
<text x="225.4" y="59.7">R3</text>
<text x="278.3" y="59.7">D5</text>
<text x="330.5" y="59.6">R18</text>
<text x="14.3" y="65">J1</text>
<text x="199.2" y="63.3">UK-G0701B-ZS</text>
<text x="225.4" y="63.3">0</text>
<text x="277.2" y="63.3">BAV99</text>
<text x="330.5" y="62.8">100</text>
<text x="354.6" y="61.5">J2</text>
<text x="56.3" y="66.7">100k</text>
<text x="57.9" y="70.3">R10</text>
<text x="330.5" y="70.2">R19</text>
<text x="379.9" y="69.9">100</text>
<text x="379.9" y="66.8">R51</text>
<text x="56.3" y="77.3">100k</text>
<text x="225.4" y="77.3">R2</text>
<text x="287.5" y="77.5">C1</text>
<text x="312.3" y="75.6">U5.2</text>
<text x="330.5" y="73.4">100</text>
<text x="93.5" y="79.1">U1.2</text>
<text x="225.4" y="80.9">0</text>
<text x="287.5" y="80.6">1u</text>
<text x="330.5" y="84">100</text>
<text x="330.5" y="80.8">R21</text>
<text x="354.6" y="82.7">J3</text>
<text x="27.2" y="87.6">100k</text>
<text x="27.2" y="84.4">R13</text>
<text x="39.5" y="87.6">100k</text>
<text x="39.5" y="84.4">R14</text>
<text x="57.9" y="88.2">100nF</text>
<text x="57.9" y="85">C2</text>
<text x="130.2" y="95">U7</text>
<text x="330.5" y="94.5">100</text>
<text x="330.5" y="91.4">R22</text>
<text x="57.9" y="99.1">C3</text>
<text x="90.5" y="96.8">R28</text>
<text x="57.9" y="102.3">100nF</text>
<text x="91.1" y="103.8">NC</text>
<text x="103" y="112.3">10k</text>
<text x="103" y="109.1">R47</text>
<text x="121.9" y="112.7">NC7SZ57P6X</text>
<text x="240.6" y="112.2">200</text>
<text x="240.6" y="109">R4</text>
<text x="371.8" y="113.9">47k</text>
<text x="371.8" y="111">R25</text>
<text x="73" y="117.6">47k</text>
<text x="73" y="114.4">R49</text>
<text x="129.3" y="119.6">0</text>
<text x="129.3" y="116.4">R50</text>
<text x="275.8" y="117.9">R37</text>
<text x="22.6" y="125">D2</text>
<text x="276.5" y="125">5.1k</text>
<text x="310.1" y="125">R30</text>
<text x="282.5" y="128.5">VR2</text>
<text x="276.6" y="132">R38</text>
<text x="308.6" y="132">200k</text>
<text x="310.1" y="135.5">R35</text>
<text x="337.4" y="132.1">R16</text>
<text x="376.6" y="137.3">U1.1</text>
<text x="38.8" y="140.9">J6</text>
<text x="52.9" y="140.9">J7</text>
<text x="113.6" y="139.1">U2</text>
<text x="276" y="139.1">10k</text>
<text x="284.1" y="140.9">J8</text>
<text x="308.6" y="142.6">390k</text>
<text x="336.1" y="139.1">47k</text>
<text x="350" y="142.6">R34</text>
<text x="362.3" y="142.6">R12</text>
<text x="22.7" y="147.1">D4</text>
<text x="152.3" y="147.5">100</text>
<text x="152.3" y="144.3">R32</text>
<text x="310.1" y="146.1">R36</text>
<text x="350" y="145.8">200k</text>
<text x="362.3" y="145.8">200k</text>
<text x="308.6" y="153.2">390k</text>
<text x="77.6" y="159.9">100nF</text>
<text x="77.6" y="156.7">C8</text>
<text x="293.5" y="161.9">R42</text>
<text x="305.9" y="161.9">R43</text>
<text x="38.8" y="165.6">J9</text>
<text x="52.9" y="165.6">J10</text>
<text x="293.5" y="165.1">10k</text>
<text x="305.9" y="165.1">10k</text>
<text x="353.3" y="172.2">1k</text>
<text x="353.3" y="168.9">R17</text>
<text x="368.3" y="172.2">10k</text>
<text x="368.3" y="169.2">R24</text>
<text x="226.4" y="177.8">R29</text>
<text x="250.5" y="179.7">J4</text>
<text x="22.6" y="183.2">D3</text>
<text x="177.8" y="181.4">U6</text>
<text x="226.4" y="181">100</text>
<text x="131.2" y="191.6">10k</text>
<text x="131.2" y="188.4">R31</text>
<text x="143.6" y="191.6">10k</text>
<text x="143.6" y="188.4">R26</text>
<text x="226.4" y="191.6">100</text>
<text x="226.4" y="188.4">R33</text>
<text x="119.6" y="194.7">D1</text>
<text x="288.9" y="197.3">R8</text>
<text x="329.5" y="193.7">R39</text>
<text x="347.1" y="193.7">R15</text>
<text x="142.5" y="202.6">Q5</text>
<text x="167.7" y="202.6">SN74LVC2G17DBVR</text>
<text x="328" y="200.8">10k</text>
<text x="345.6" y="200.8">100k</text>
<text x="51.2" y="209.5">C6</text>
<text x="74.1" y="209.6">D6</text>
<text x="209.9" y="209.3">100nF</text>
<text x="209.9" y="206.1">C9</text>
<text x="288.4" y="204.3">2.4k</text>
<text x="293.1" y="207.9">VR1</text>
<text x="329.5" y="204.3">R44</text>
<text x="346.2" y="204.3">R53</text>
<text x="51.2" y="212.7">10u</text>
<text x="74.1" y="212.8">BZX584C5V6</text>
<text x="288.1" y="211.4">R11</text>
<text x="328" y="211.4">47k</text>
<text x="329.5" y="214.9">R45</text>
<text x="345.6" y="211.4">200k</text>
<text x="288.9" y="218.5">10k</text>
<text x="294.7" y="220.2">J5</text>
<text x="328" y="222">47k</text>
<text x="346.2" y="221.8">R20</text>
<text x="51.2" y="226.8">10u</text>
<text x="51.2" y="223.7">C7</text>
<text x="329.5" y="225.5">R46</text>
<text x="346.2" y="225.1">1k</text>
<text x="379.3" y="223.7">U3.2</text>
<text x="97.5" y="232.4">R40</text>
<text x="136.3" y="232.4">R41</text>
<text x="241.3" y="234">XL-1606SURC</text>
<text x="241.3" y="230.8">LED3</text>
<text x="328" y="232.6">47k</text>
<text x="97.5" y="235.7">10k</text>
<text x="136.3" y="235.7">10k</text>
<text x="224.7" y="237.9">R23</text>
<text x="224.7" y="241">100k</text>
<text x="239.5" y="244.9">Q3</text>
<text x="45.5" y="248.4">U4</text>
<text x="131.4" y="262.6">U3.1</text>
<text x="240.6" y="262.2">100</text>
<text x="240.6" y="259">R27</text>
<text x="37.5" y="266.1">LM1117GSF-5.0</text>
<text x="74.1" y="267.4">10u</text>
<text x="74.1" y="264.2">C4</text>
<text x="151.7" y="267.3">100nF</text>
<text x="151.7" y="264.3">C5</text>
</g>
<g font-size="3.2" fill="#f00">
<text x="91.4" y="60" transform="rotate(-90 91.4 60)">8</text>
<text x="310.1" y="56.4" transform="rotate(-90 310.1 56.4)">8</text>
<text x="135" y="104.1">VCC</text>
<text x="143.1" y="102.3">5</text>
<text x="98.4" y="142.9">8</text>
<text x="101.8" y="144.6">VCC</text>
<text x="190.7" y="190.5">5</text>
<text x="182.6" y="192.3">VCC</text>
<text x="377.1" y="204.6" transform="rotate(-90 377.1 204.6)">8</text>
</g>
<g font-size="3.2">
<text x="14.9" y="70.2">1</text>
<text x="355.2" y="66.7">1</text>
<text x="355.2" y="70.2">2</text>
<text x="14.9" y="73.7">2</text>
<text x="310.1" y="76.8" transform="rotate(-90 310.1 76.8)">4</text>
<text x="91.4" y="80.3" transform="rotate(-90 91.4 80.3)">4</text>
<text x="355.2" y="87.8">1</text>
<text x="355.2" y="91.4">2</text>
<text x="119.5" y="102.3">2</text>
<text x="123" y="104.1">GND</text>
<text x="128.9" y="142.9">1</text>
<text x="39.5" y="146">1</text>
<text x="39.5" y="149.6">2</text>
<text x="53.6" y="146">1</text>
<text x="53.6" y="149.6">2</text>
<text x="120.2" y="144.6">GND</text>
<text x="284.8" y="146">1</text>
<text x="284.8" y="149.6">2</text>
<text x="39.5" y="170.7">1</text>
<text x="53.6" y="170.7">1</text>
<text x="39.5" y="174.3">2</text>
<text x="53.6" y="174.3">2</text>
<text x="251.2" y="184.9">1</text>
<text x="167.1" y="190.5">2</text>
<text x="251.2" y="188.4">2</text>
<text x="170.6" y="192.3">GND</text>
<text x="295.4" y="225.4">1</text>
<text x="377.1" y="225" transform="rotate(-90 377.1 225)">4</text>
<text x="295.4" y="229">2</text>
<text x="36.6" y="259.3">1</text>
<text x="40.1" y="261.1">GND/ADJ</text>
</g>
<g font-size="3.2" fill="#8d2323">
<text x="290.7" y="122.4" transform="rotate(-90 290.7 122.4)">3</text>
<text x="296.3" y="127">2</text>
<text x="290.7" y="134.3" transform="rotate(-90 290.7 134.3)">1</text>
<text x="301.3" y="201.8" transform="rotate(-90 301.3 201.8)">3</text>
<text x="306.9" y="206.4">2</text>
<text x="301.3" y="213.7" transform="rotate(-90 301.3 213.7)">1</text>
</g>
<g font-size="2.8">
<text x="250.5" y="249">© 2025 MICRORACK Inc</text>
<text x="250.5" y="253.3">CC BY·NC·SA 4.0 · see LICENSE or https://creativecommons.org/licenses/by-nc-sa/4.0/</text>
</g>
</svg>
